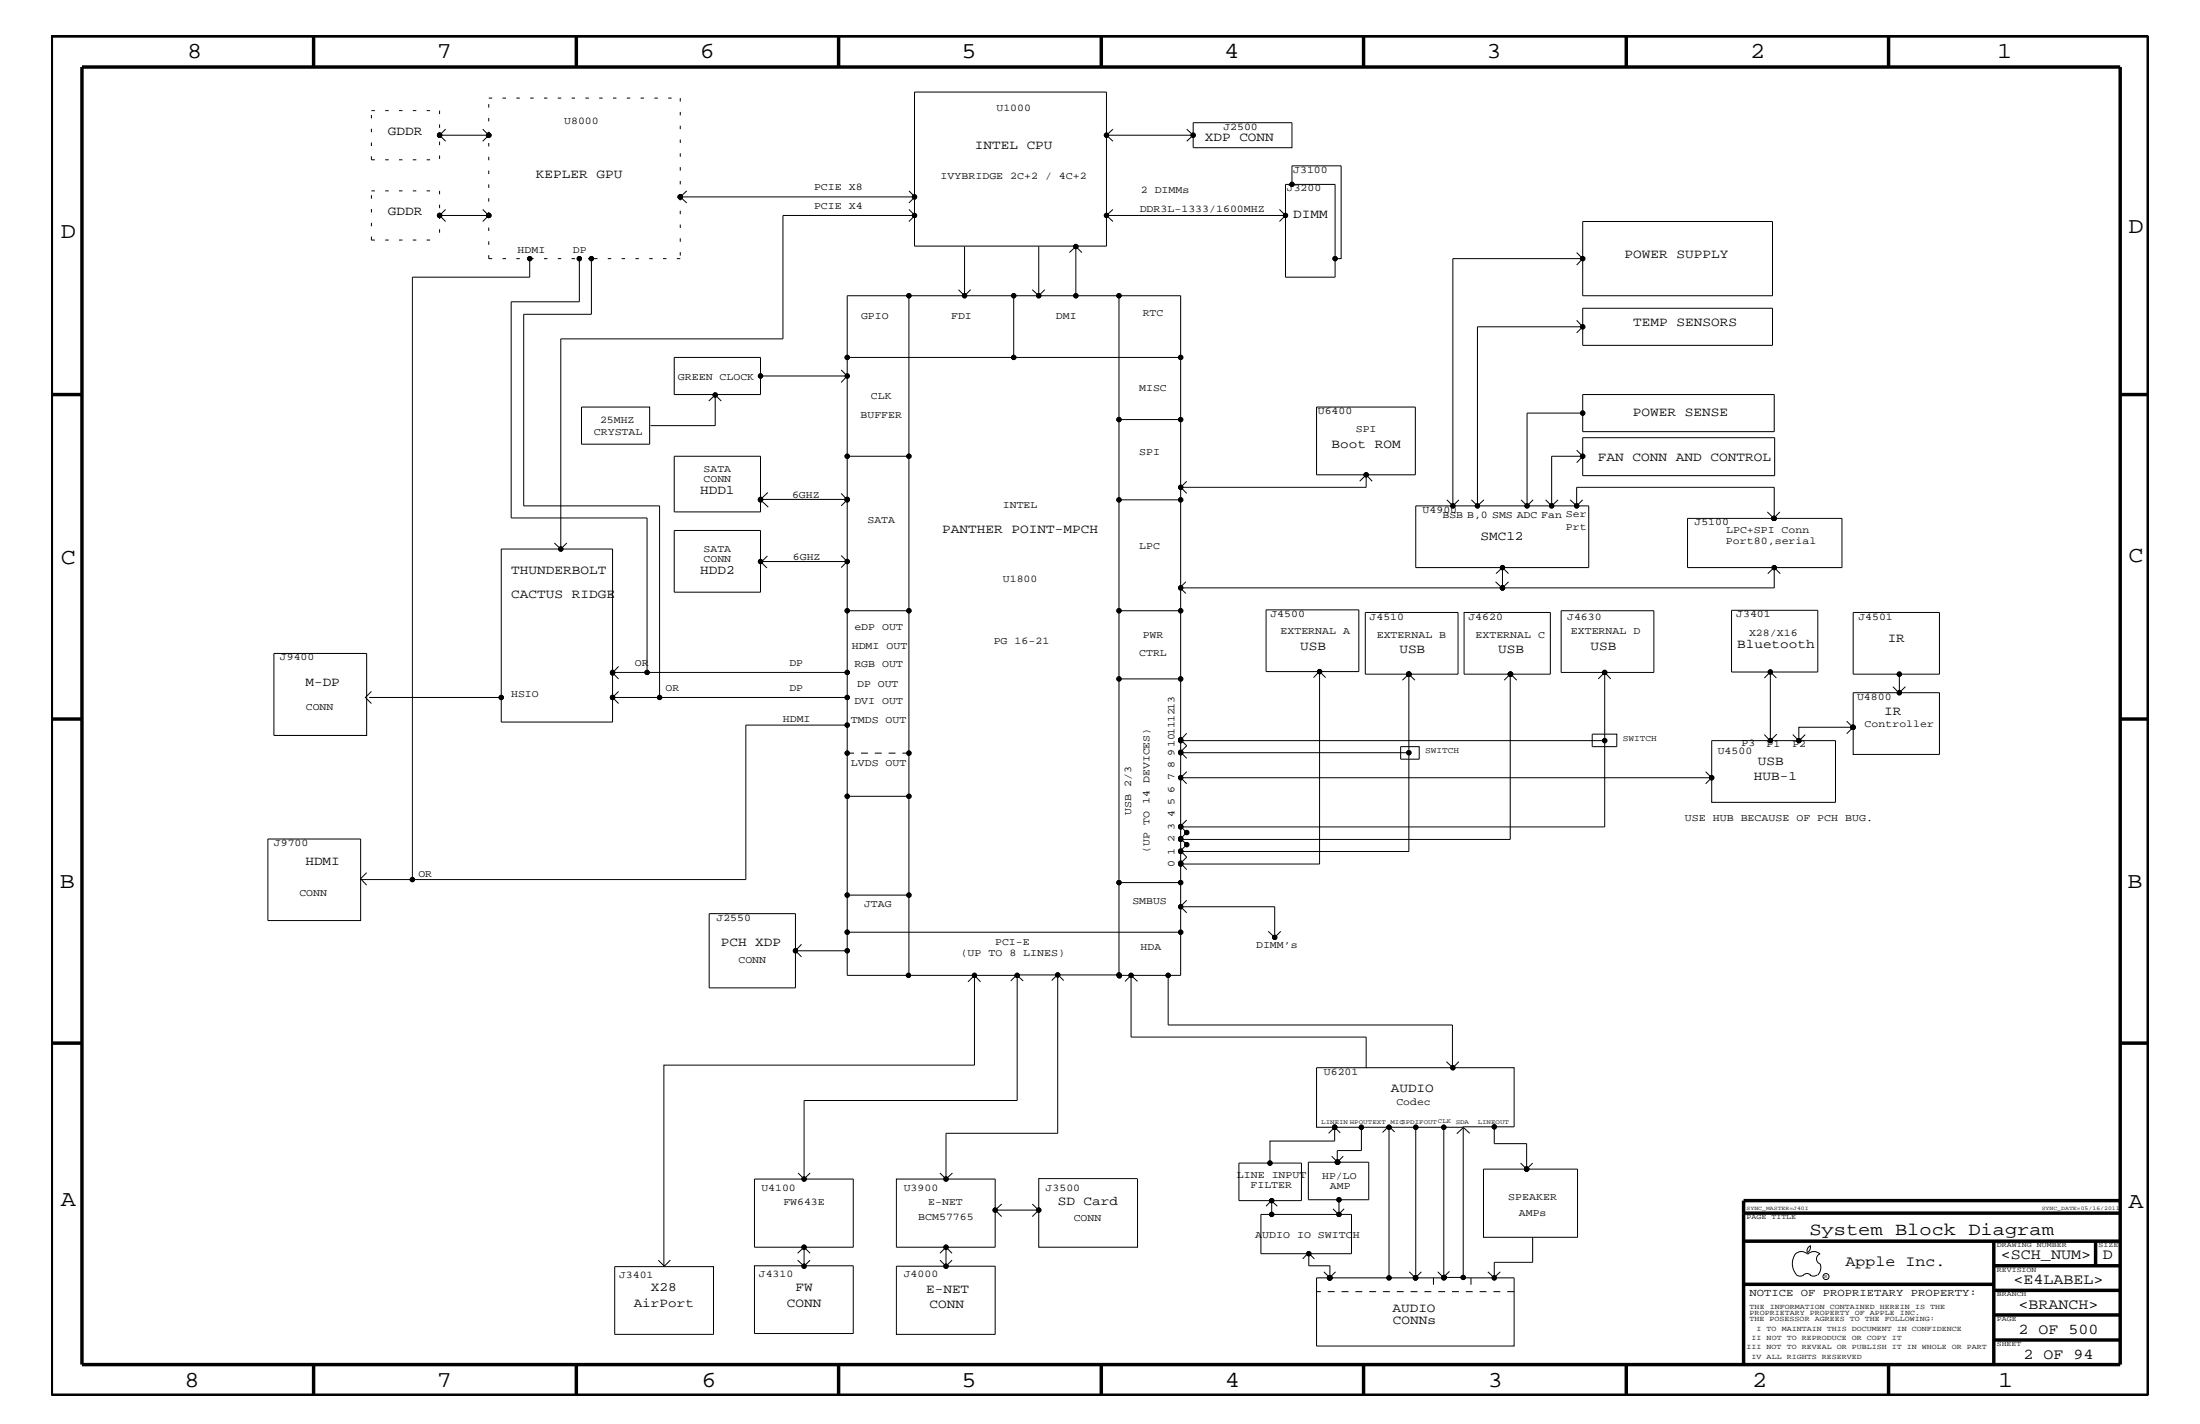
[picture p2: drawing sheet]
<svg xmlns="http://www.w3.org/2000/svg" width="432mm" height="279mm" viewBox="0 0 432 279" stroke-linecap="round" stroke-linejoin="round" font-family="sans-serif">
<g fill="none" stroke="#000" stroke-width=".68" stroke-linecap="butt">
<path d="M10.1 7.1h411.5v266.7h-411.5zM16.1 13.2h400v254.5h-400zM61.6 7.1v6.1M113.1 7.1v6.1M164.6 7.1v6.1M216.2 7.1v6.1M267.6 7.1v6.1M319.2 7.1v6.1M370.7 7.1v6.1M10.1 77.4h6M416.1 77.4h5.5M10.1 141.1h6"/>
<path d="M416.1 141.1h5.5M10.1 204.7h6M416.1 204.7h5.5M342.2 238h73.9M416.1 235.6h-73.9v32.1M342.2 243.5h73.9M342.2 252h49.1M391.3 248.4h24.8M391.3 243.5v24.2M391.3 258h24.8M391.3 253.2h24.8M411.3 243.5v4.9"/>
<path d="M61.6 267.7v6.1M113.1 267.7v6.1M164.6 267.7v6.1M216.2 268v5.8M267.6 267.7v6.1M319.2 267.7v6.1M370.7 267.7v6.1M391.3 262.9h24.8"/>
</g>
<g fill="none" stroke="#000" stroke-width=".2">
<path d="M86.3 26.5l1.2 1.2M86.3 26.5h9.6M87.5 25.3l-1.2 1.2M94.7 25.3l1.2 1.2-1.2 1.2M133.1 38.6h46.4M134.8 37.5l-1.3 1.1 1.3 1.2M178.4 37.5l1.2 1.1-1.2 1.2M217.2 26.5v15.8h35.1M217.2 26.5l1.2 1.2M217.2 26.5v-8.4h-37.7v30.2h37.7v-6M218.4 25.3l-1.2 1.2h17M232.9 25.3l1.3 1.2"/>
<path d="M234.2 24.1h19.4v4.9h-19.4zM234.2 26.5l-1.3 1.2M252.3 36.2h9.7v18.2h-9.7zM253.6 36.2v-3.7h9.6v18.2h-1.2M86.3 42.3h9.6M87.5 41.1l-1.2 1.2 1.2 1.2M94.7 41.1l1.2 1.2M95.9 42.3l-1.2 1.2M104 50.7v3.7h-23.1v118.2h-10.1M113.7 50.7v8.5h-13.4v42.4h26.7v30.3M116.1 50.7v11h-13.3v37.6h26.7v37.5M178.4 41.1l1.2 1.2-1.2 1.2"/>
<path d="M178.4 58v133.4h-12.1v-49.1M179.5 42.3h-25.8v24.2h-43.6v41.2M188.1 56.8l1.2 1.2 1.2-1.2M189.3 48.4v9.6M199 58v12.1M202.6 56.8l1.3 1.2M203.9 48.4v9.6l1.2-1.2M203.9 58h-37.6v15.8l-1.2 1.2M211.2 48.4v9.6h-7.3M211.2 58h20.5v24.3M211.2 48.4l1.1 1.2M211.2 48.4l-1.3 1.2"/>
<path d="M218.4 41.1l-1.2 1.2 1.2 1.2M219.6 58v24.3h12.1M251.1 41.1l1.2 1.2-1.2 1.2M309.5 49.6l1.1 1.1M310.6 50.7v7.3h37.3v-14.5h-37.3v7.2l-1.1 1.3M310.6 50.7h-25.4v48.6h4.8M114.1 79.9h13.4v7.3h-13.4zM139.1 78.7l1.3-1.2v6h-12.7M140.4 77.4l1.2 1.3M149.3 73.8v3.6h-17v-7.3h17v3.7h16.5M165.1 72.6l1.2 1.2v15.7h12.1M166.3 70.1h65.4"/>
<path d="M258.4 79.9h19.4v13.3h-19.4zM309.5 62.9l1.1 1.2-1.1 1.2M310.6 64.1h-20.6v35.2h9.7M310.6 77.4h37.6v7.3h-37.6zM310.6 60.5h37.3v7.3h-37.3zM132.3 89.5h17v10.9h-17zM149.3 98.1l1.5 1.4M150.7 96.6l-1.4 1.4h17M165.1 96.8l1.2 1.3-1.2 1.2M166.3 89.5v42.4M219.6 82.3v15.8h12.1M219.6 98.1v21.7"/>
<path d="M231.7 82.3v13.3h36.4v-2.4M231.7 95.6v19.7M232.9 94.4l-1.2 1.2 1.2 1.2M266.9 94.4l1.2-1.2 1.2 1.2M284 98.1l1.2 1.2 1.1-1.2M285.2 99.3h-7.3v12.1h17M288.8 98.1l1.2 1.2 1.3-1.2M298.5 98.1l1.2 1.2 1.2-1.2M299.7 99.3h4.8M303.4 98.1l1.1 1.2M308.2 98.1l1.3 1.2h-5M309.5 99.3h2.3v12.1h-16.9l1.2 1.2"/>
<path d="M309.5 88.3l1.1 1.2M310.6 89.5v-3.6h37.7v7.4h-37.7v-3.8l-1.1 1.3M310.6 89.5h-6.1v9.8l1.3-1.2M310.6 98.1l-1.1 1.2v-3.7h38.7v6.1h-17v9.7h17l1.2 1.2M310.6 81.1h-10.9v18.2M108.8 106.5l1.3 1.2M111.3 106.5l-1.2 1.2M149.3 110.2v6h-17v-12.1h17v6.1l1.2 1.2M165.1 109l1.2 1.2h-16.8l1.1-1.1M166.3 110.2l-1.2 1.2M166.3 119.8h12.1M231.6 115.3l1.1 1.1"/>
<path d="M231.7 115.3v4.5h-12.1v53.4M231.7 119.8v13.4h-12.1M232.7 114.2l-1.2 1.2M248.5 119.7h18.2v12.1h-18.2zM293.5 114.2l1.3 1.1M294.9 111.4v3.9l1.2-1.1M294.9 111.4l-1.3 1.2M339.9 119.7h16.9v12.2h-16.9zM346.9 100.4l1.2 1.3 1.2-1.3M348.2 111.4v3.9h-116.5M348.2 101.7h13.3v9.7h-13.3M348.2 111.4l-1.2 1.2"/>
<path d="M53.8 128.2h18.2v16.1h-18.2zM72.9 135.7l-1.2 1.1 1.2 1.2M98.4 136.8v4.9h21.8v-4.9l1.2 1.2M120.2 131.9h46.1M120.2 136.8h9.3M121.4 130.8l-1.2 1.2v-24.3h-21.8v29.1h-25.9M121.4 135.7l-1.2 1.1M121.4 133.2l-1.2-1.2v4.8M166.3 131.9v4.9h-36.8M166.3 136.8v5.5h-19.9v30.3h-65.5M231.7 133.2v49.7M259 131.7l-1.2 1.3"/>
<path d="M260.2 133l-1.2-1.2v37.7h-27.3M268 120.2h18.2v12.1h-18.2zM276.5 132.3l-1.2 1.2M276.5 132.3l1.2 1.2M276.5 132.3v34.8h-44.8M276.6 132.2l-.1 .1M295.2 133.5l1.2-1.2h-9v-12.1h16.9v12.1h-7.8l1.2 1.2M296.5 132.3l-.1 32.4h-64.7M313.7 133.2l1.3-1.3h9.6v-12.1h-18.2v12.1h8.6l1.1 1.3M315 131.9v30.3h-83.3M347.5 131.9v13.4h-11.5v7.3M347.5 131.9l1.2 1.1"/>
<path d="M347.5 131.9l-1.2 1.1M371.5 134.7l1.3 1.2M372.8 132.3h7.9v-12.1h-17v12.1h9.1v3.6M374 134.7l-1.2 1.2M166.3 156.2h12.1M231.7 145.3h83.3M231.7 147.6l1.2 1.2M231.7 147.7h44.8M232.9 151.4l-1.2 1.2 1.2 1.2M232.9 143.9l-1.2 1.2 1.2 1.2-1.2 1.2M274.9 146.5h3.7v2.5h-3.7zM312.5 144h4.8v2.5h-4.8z"/>
<path d="M334.8 151.4l1.2 1.2h-104.3M346.3 144.1l1.2 1.3M348.7 144l-1.1 1.2M351.9 144.1l1.2 1.2h-5.6M354.3 144.1l-1.2 1.3M362.5 141.5l1.1 1.2h-10.5v2.6h7.2v12.1h-24.3v-4.8l-1.2 1.2M363.6 142.7l.1 5.3h17v-12.1h-17v6.8M363.6 142.8l-1.1 1.2M52.6 164.6h18.2v16h-18.2zM72 171.2l-1.2 1.2 1.2 1.3M139.2 179.3h16.9v14.5h-16.9zM166.3 175.6h12.1"/>
<path d="M219.6 173.2v18.1M219.6 173.2h12.1M231.7 167l1.2 1.2-1.2 1.2 1.2 1.2M231.7 162.2l1.2 1.2-1.2 1.1 1.2 1.2-1.2 1.2M232.9 176.6l-1.2 1.2M232.9 160.9l-1.2 1.2M232.9 179.1l-1.2-1.2h18.5v6M156.1 186.5l1.2 1.2M156.1 186.5h10.2M157.3 185.3l-1.2 1.2M166.3 182.9h65.4v8.5h-2.4M178.3 191.4h13l1.1 1.2"/>
<path d="M191.3 191.3l-1.3 1.3M199.6 191.4l8-.1v31.1h-21.9v9M199.6 191.4v-.1l-1.2 1.2M199.6 191.4l1.2 1.1M206.4 192.4l1.2-1.2 1.2 1.2M207.6 191.3l14.4 .1M222 191.4v12.1h46.1v6.1M222 191.4l-1.2 1.2M229.3 191.4h-7.3l1.3 1.2M229.3 191.4v9.7h55.8v8.5M248.9 182.7l1.3 1.2M251.4 182.7l-1.2 1.2"/>
<path d="M283.9 208.3l1.3 1.2h12v11.6l-30 .1M286.3 208.3l-1.1 1.2h-26.8v11.7h3.6l-1.2 1.2M148.1 231.3h19.4v13.4h-19.4zM156.6 230.2l1.2 1.1 1.2-1.1M157.8 231.4v-15.5h41.8v-24.5h-8.3v17.6h-61v39.4M184.5 230.2l1.2 1.1h-9.8v13.4h9.8M186.9 230.2l-1.2 1.1h9.6v6.1l1.3-1.2M195.3 237.4v7.3h-9.6l1.2 1.2M202.6 236.2l1.3 1.2M223.3 231.3h-19.4v6.1h-8.6l1.3 1.3M223.3 231.3v13.4h-19.4v-7.3l-1.3 1.3M243.2 228.2h12.2v7.4h-12.2z"/>
<path d="M249.5 235.6l1.2 1.1M249.6 235.6v2.7M249.7 235.4l-1.2 1.3M256.8 228h11.8v7.4h-11.8zM261.4 226.9l1.2 1.1M261.6 237.2l1.2 1.2M261.9 221.1l1.2 1.2M262.5 228l.1 .1M262.8 235.2v3.1h-15.3v7.7h17.8v-7.7h-2.5M263.7 226.9l-1.2 1.1M263.8 237.2l-1.2 1.2M267.2 221.2h-5.2v2.7h-12.7v4.3"/>
<path d="M267.2 221.2v4.5h-4.7v2.3M272.5 221l-1.1 1.2M272.6 221.2v29.5M272.6 221l1.1 1.1M277.9 221.2v29.5M283.4 221.2v29.5l-1.2-1.2M285.9 222.4l1.3-1.1v29.4h10v13.4h-38.8v-13.4h2.5l1.2-1.2M287.2 221.2l1.3 1.2M293.3 221.1v3.3h6.3v5M298.5 228.2l1.1 1.2M300.8 228.2l-1.2 1.2h-8.4v13.4h18.4v-13.4h-10M120.7 248.5h19.3v13.3h-19.3z"/>
<path d="M129.2 247.3l1.2 1.1 1.2-1.1M148.1 248.4h19.4v13.2h-19.4zM156.5 245.9l1.3-1.2v3.7M156.5 247.3l1.3 1.1M157.8 244.7l1.2 1.2M159 247.3l-1.2 1.1M184.5 247.3l1.2 1.1h-9.8v13.4h19.4v-13.4h-9.6l1.2-1.1M185.7 244.7l-1.2 1.2M185.7 244.7v3.7M256.8 245.8l1.2 1.2M256.9 246v2.4h4.1v2.3M256.9 245.7l-1.2 1.3"/>
<path d="M259.8 249.5l1.2 1.2M260.9 250.7h.1M276.6 249.5l1.2 1.2 5.7-.1M279 249.5l-1.2 1.2h-16.8M284.5 249.5l-1.2 1.1h3.9M294.5 249.5l-1.3 1.2M300.8 242.8v4.9h-7.5v3l-1.3-1.2M352.3 246.1a1.69 1.69 0 0 1 2.5 0M352.4 246a3.3 3.3 0 0 0 .2 4.1M352.6 250.2l.7 .2 .7-.2M354 250.2l.7-.3 .7 .3M354.8 246.1a1.69 1.69 0 0 1 2.4 0"/>
<path d="M355.2 250.2l.7 .2 .7-.2M355.3 244.4v.3a1.18 1.18 0 0 1-.6 1.1M355.4 244.4a.99 .99 0 0 0-.6 1.4M357.2 246a1.04 1.04 0 0 0-.7 1 1.04 1.04 0 0 0 .7 1M357.3 248l.1 .7a2.11 2.11 0 0 1-.6 1.5"/>
<circle cx="86.3" cy="26.5" r=".42"/>
<circle cx="95.9" cy="26.5" r=".42"/>
<circle cx="133.5" cy="38.6" r=".42"/>
<circle cx="179.5" cy="38.6" r=".42"/>
<circle cx="217.2" cy="26.5" r=".42"/>
<circle cx="234.2" cy="26.5" r=".42"/>
<circle cx="253.6" cy="36.2" r=".42"/>
<circle cx="86.3" cy="42.3" r=".42"/>
<circle cx="95.9" cy="42.3" r=".42"/>
<circle cx="104" cy="50.7" r=".42"/>
<circle cx="113.7" cy="50.7" r=".42"/>
<circle cx="116.1" cy="50.7" r=".42"/>
<circle cx="178.4" cy="58" r=".42"/>
<circle cx="179.5" cy="42.3" r=".42"/>
<circle cx="189.3" cy="58" r=".42"/>
<circle cx="199" cy="58" r=".42"/>
<circle cx="203.9" cy="58" r=".42"/>
<circle cx="211.2" cy="58" r=".42"/>
<circle cx="211.2" cy="48.4" r=".42"/>
<circle cx="217.2" cy="42.3" r=".42"/>
<circle cx="219.6" cy="58" r=".42"/>
<circle cx="252.3" cy="42.3" r=".42"/>
<circle cx="262" cy="50.7" r=".42"/>
<circle cx="310.6" cy="50.7" r=".42"/>
<circle cx="140.4" cy="77.5" r=".42"/>
<circle cx="149.3" cy="73.8" r=".42"/>
<circle cx="166.3" cy="73.8" r=".42"/>
<circle cx="166.3" cy="70.1" r=".42"/>
<circle cx="199" cy="70.1" r=".42"/>
<circle cx="231.7" cy="70.1" r=".42"/>
<circle cx="310.6" cy="64.1" r=".42"/>
<circle cx="149.3" cy="98.1" r=".42"/>
<circle cx="149.3" cy="98" r=".42"/>
<circle cx="166.3" cy="98.1" r=".42"/>
<circle cx="166.3" cy="98" r=".42"/>
<circle cx="166.3" cy="89.5" r=".42"/>
<circle cx="178.4" cy="89.5" r=".42"/>
<circle cx="219.6" cy="82.3" r=".42"/>
<circle cx="219.6" cy="98.1" r=".42"/>
<circle cx="231.7" cy="98.1" r=".42"/>
<circle cx="231.7" cy="82.3" r=".42"/>
<circle cx="231.7" cy="95.6" r=".42"/>
<circle cx="268.1" cy="93.2" r=".42"/>
<circle cx="285.2" cy="99.3" r=".42"/>
<circle cx="290" cy="99.3" r=".42"/>
<circle cx="299.7" cy="99.3" r=".42"/>
<circle cx="304.5" cy="99.3" r=".42"/>
<circle cx="309.5" cy="99.3" r=".42"/>
<circle cx="310.6" cy="89.5" r=".42"/>
<circle cx="310.6" cy="81.1" r=".42"/>
<circle cx="110.1" cy="107.7" r=".42"/>
<circle cx="149.3" cy="110.2" r=".42"/>
<circle cx="166.3" cy="110.2" r=".42"/>
<circle cx="166.3" cy="119.8" r=".42"/>
<circle cx="178.4" cy="119.8" r=".42"/>
<circle cx="219.6" cy="119.8" r=".42"/>
<circle cx="231.7" cy="119.8" r=".42"/>
<circle cx="231.7" cy="115.3" r=".42"/>
<circle cx="294.9" cy="111.4" r=".42"/>
<circle cx="294.9" cy="115.3" r=".42"/>
<circle cx="348.1" cy="101.7" r=".42"/>
<circle cx="348.2" cy="111.4" r=".42"/>
<circle cx="348.2" cy="101.7" r=".42"/>
<circle cx="98.4" cy="136.8" r=".42"/>
<circle cx="120.2" cy="136.8" r=".42"/>
<circle cx="120.2" cy="132" r=".42"/>
<circle cx="120.2" cy="131.9" r=".42"/>
<circle cx="127" cy="131.9" r=".42"/>
<circle cx="129.5" cy="136.8" r=".42"/>
<circle cx="166.3" cy="136.8" r=".42"/>
<circle cx="166.3" cy="131.9" r=".42"/>
<circle cx="219.6" cy="133.2" r=".42"/>
<circle cx="231.7" cy="133.2" r=".42"/>
<circle cx="259" cy="131.8" r=".42"/>
<circle cx="276.5" cy="132.3" r=".42"/>
<circle cx="296.4" cy="132.3" r=".42"/>
<circle cx="296.5" cy="132.3" r=".42"/>
<circle cx="315" cy="131.9" r=".42"/>
<circle cx="347.5" cy="131.9" r=".42"/>
<circle cx="372.8" cy="135.9" r=".42"/>
<circle cx="372.8" cy="132.3" r=".42"/>
<circle cx="166.3" cy="147.8" r=".42"/>
<circle cx="166.3" cy="156.2" r=".42"/>
<circle cx="166.3" cy="142.3" r=".42"/>
<circle cx="178.4" cy="147.8" r=".42"/>
<circle cx="178.4" cy="156.2" r=".42"/>
<circle cx="231.7" cy="147.7" r=".42"/>
<circle cx="231.7" cy="145.3" r=".42"/>
<circle cx="231.7" cy="145.1" r=".42"/>
<circle cx="231.7" cy="152.6" r=".42"/>
<circle cx="231.7" cy="147.6" r=".42"/>
<circle cx="276.5" cy="147.7" r=".42"/>
<circle cx="315" cy="145.3" r=".42"/>
<circle cx="336" cy="152.6" r=".42"/>
<circle cx="347.5" cy="145.3" r=".42"/>
<circle cx="353.1" cy="145.3" r=".42"/>
<circle cx="363.6" cy="142.7" r=".42"/>
<circle cx="363.7" cy="142.7" r=".42"/>
<circle cx="80.9" cy="172.6" r=".42"/>
<circle cx="166.3" cy="175.6" r=".42"/>
<circle cx="178.4" cy="175.6" r=".42"/>
<circle cx="219.6" cy="173.2" r=".42"/>
<circle cx="231.7" cy="173.2" r=".42"/>
<circle cx="231.7" cy="162.2" r=".42"/>
<circle cx="231.7" cy="177.9" r=".42"/>
<circle cx="231.7" cy="169.4" r=".42"/>
<circle cx="231.7" cy="167" r=".42"/>
<circle cx="231.7" cy="169.5" r=".42"/>
<circle cx="231.7" cy="164.7" r=".42"/>
<circle cx="231.7" cy="167.1" r=".42"/>
<circle cx="231.7" cy="164.5" r=".42"/>
<circle cx="232.9" cy="165.7" r=".42"/>
<circle cx="232.9" cy="163.4" r=".42"/>
<circle cx="156.1" cy="186.5" r=".42"/>
<circle cx="166.3" cy="182.9" r=".42"/>
<circle cx="166.3" cy="186.5" r=".42"/>
<circle cx="178.3" cy="191.4" r=".42"/>
<circle cx="191.3" cy="191.4" r=".42"/>
<circle cx="199.6" cy="191.4" r=".42"/>
<circle cx="207.6" cy="191.3" r=".42"/>
<circle cx="219.6" cy="191.3" r=".42"/>
<circle cx="219.7" cy="191.5" r=".42"/>
<circle cx="222" cy="191.4" r=".42"/>
<circle cx="229.3" cy="191.4" r=".42"/>
<circle cx="231.7" cy="182.9" r=".42"/>
<circle cx="250.2" cy="183.9" r=".42"/>
<circle cx="285.2" cy="209.5" r=".42"/>
<circle cx="157.8" cy="231.3" r=".42"/>
<circle cx="185.7" cy="231.3" r=".42"/>
<circle cx="195.3" cy="237.4" r=".42"/>
<circle cx="203.9" cy="237.4" r=".42"/>
<circle cx="249.3" cy="228.2" r=".42"/>
<circle cx="249.6" cy="235.6" r=".42"/>
<circle cx="249.6" cy="238.3" r=".42"/>
<circle cx="262" cy="221.2" r=".42"/>
<circle cx="262.5" cy="228" r=".42"/>
<circle cx="262.6" cy="228" r=".42"/>
<circle cx="262.8" cy="235.4" r=".42"/>
<circle cx="262.8" cy="238.3" r=".42"/>
<circle cx="267.2" cy="221.2" r=".42"/>
<circle cx="272.6" cy="221.2" r=".42"/>
<circle cx="277.9" cy="221.2" r=".42"/>
<circle cx="283.4" cy="221.2" r=".42"/>
<circle cx="293.3" cy="221.1" r=".42"/>
<circle cx="299.6" cy="229.4" r=".42"/>
<circle cx="157.8" cy="244.7" r=".42"/>
<circle cx="157.8" cy="248.4" r=".42"/>
<circle cx="185.7" cy="244.7" r=".42"/>
<circle cx="185.7" cy="248.4" r=".42"/>
<circle cx="256.9" cy="246" r=".42"/>
<circle cx="260.9" cy="250.7" r=".42"/>
<circle cx="261" cy="250.7" r=".42"/>
<circle cx="272.6" cy="250.7" r=".42"/>
<circle cx="277.8" cy="250.7" r=".42"/>
<circle cx="277.9" cy="250.7" r=".42"/>
<circle cx="283.4" cy="250.7" r=".42"/>
<circle cx="283.5" cy="250.6" r=".42"/>
<circle cx="287.2" cy="250.6" r=".42"/>
<circle cx="293.3" cy="250.7" r=".42"/>
<circle cx="358.4" cy="250.5" r=".59"/>
</g>
<path d="M166.3 147.8h12.1M281.3 250.7v2.6M288.7 250.7v2.5M297.2 253.4h-38.9" fill="none" stroke="#000" stroke-width=".2" stroke-dasharray="1.4 1.4" stroke-linecap="butt"/>
<g fill="none" stroke="#000" stroke-width=".2" stroke-dasharray=".7 2" stroke-linecap="butt">
<path d="M95.9 19.2h37.6M133.5 19.2v19.4M72.9 31.4v-9.7M72.9 31.4h13.4v-4.9M72.9 21.7h13.4M72.9 37.5h13.4M86.3 26.5l.1-.1M86.3 21.7v4.8M86.3 37.5v4.8M95.9 26.5v-7.3M95.9 26.5l.1-.1M133.5 38.6h.1"/>
<path d="M133.5 38.6v12.1M72.9 47.1v-9.6M72.9 47.1h13.4M86.3 42.3v4.8M86.3 42.3l.1-.1M95.9 42.3v-15.8M95.9 42.3l.1-.1M95.9 50.7v-8.4M95.9 50.7h17.8M116.1 50.7h-2.4M133.5 50.7h-17.4"/>
</g>
<g fill="#000">
<circle cx="86.3" cy="26.5" r=".42"/>
<circle cx="95.9" cy="26.5" r=".42"/>
<circle cx="133.5" cy="38.6" r=".42"/>
<circle cx="179.5" cy="38.6" r=".42"/>
<circle cx="217.2" cy="26.5" r=".42"/>
<circle cx="234.2" cy="26.5" r=".42"/>
<circle cx="253.6" cy="36.2" r=".42"/>
<circle cx="86.3" cy="42.3" r=".42"/>
<circle cx="95.9" cy="42.3" r=".42"/>
<circle cx="104" cy="50.7" r=".42"/>
<circle cx="113.7" cy="50.7" r=".42"/>
<circle cx="116.1" cy="50.7" r=".42"/>
<circle cx="178.4" cy="58" r=".42"/>
<circle cx="179.5" cy="42.3" r=".42"/>
<circle cx="189.3" cy="58" r=".42"/>
<circle cx="199" cy="58" r=".42"/>
<circle cx="203.9" cy="58" r=".42"/>
<circle cx="211.2" cy="58" r=".42"/>
<circle cx="211.2" cy="48.4" r=".42"/>
<circle cx="217.2" cy="42.3" r=".42"/>
<circle cx="219.6" cy="58" r=".42"/>
<circle cx="252.3" cy="42.3" r=".42"/>
<circle cx="262" cy="50.7" r=".42"/>
<circle cx="310.6" cy="50.7" r=".42"/>
<circle cx="140.4" cy="77.5" r=".42"/>
<circle cx="149.3" cy="73.8" r=".42"/>
<circle cx="166.3" cy="73.8" r=".42"/>
<circle cx="166.3" cy="70.1" r=".42"/>
<circle cx="199" cy="70.1" r=".42"/>
<circle cx="231.7" cy="70.1" r=".42"/>
<circle cx="310.6" cy="64.1" r=".42"/>
<circle cx="149.3" cy="98.1" r=".42"/>
<circle cx="149.3" cy="98" r=".42"/>
<circle cx="166.3" cy="98.1" r=".42"/>
<circle cx="166.3" cy="98" r=".42"/>
<circle cx="166.3" cy="89.5" r=".42"/>
<circle cx="178.4" cy="89.5" r=".42"/>
<circle cx="219.6" cy="82.3" r=".42"/>
<circle cx="219.6" cy="98.1" r=".42"/>
<circle cx="231.7" cy="98.1" r=".42"/>
<circle cx="231.7" cy="82.3" r=".42"/>
<circle cx="231.7" cy="95.6" r=".42"/>
<circle cx="268.1" cy="93.2" r=".42"/>
<circle cx="285.2" cy="99.3" r=".42"/>
<circle cx="290" cy="99.3" r=".42"/>
<circle cx="299.7" cy="99.3" r=".42"/>
<circle cx="304.5" cy="99.3" r=".42"/>
<circle cx="309.5" cy="99.3" r=".42"/>
<circle cx="310.6" cy="89.5" r=".42"/>
<circle cx="310.6" cy="81.1" r=".42"/>
<circle cx="110.1" cy="107.7" r=".42"/>
<circle cx="149.3" cy="110.2" r=".42"/>
<circle cx="166.3" cy="110.2" r=".42"/>
<circle cx="166.3" cy="119.8" r=".42"/>
<circle cx="178.4" cy="119.8" r=".42"/>
<circle cx="219.6" cy="119.8" r=".42"/>
<circle cx="231.7" cy="119.8" r=".42"/>
<circle cx="231.7" cy="115.3" r=".42"/>
<circle cx="294.9" cy="111.4" r=".42"/>
<circle cx="294.9" cy="115.3" r=".42"/>
<circle cx="348.1" cy="101.7" r=".42"/>
<circle cx="348.2" cy="111.4" r=".42"/>
<circle cx="348.2" cy="101.7" r=".42"/>
<circle cx="98.4" cy="136.8" r=".42"/>
<circle cx="120.2" cy="136.8" r=".42"/>
<circle cx="120.2" cy="132" r=".42"/>
<circle cx="120.2" cy="131.9" r=".42"/>
<circle cx="127" cy="131.9" r=".42"/>
<circle cx="129.5" cy="136.8" r=".42"/>
<circle cx="166.3" cy="136.8" r=".42"/>
<circle cx="166.3" cy="131.9" r=".42"/>
<circle cx="219.6" cy="133.2" r=".42"/>
<circle cx="231.7" cy="133.2" r=".42"/>
<circle cx="259" cy="131.8" r=".42"/>
<circle cx="276.5" cy="132.3" r=".42"/>
<circle cx="296.4" cy="132.3" r=".42"/>
<circle cx="296.5" cy="132.3" r=".42"/>
<circle cx="315" cy="131.9" r=".42"/>
<circle cx="347.5" cy="131.9" r=".42"/>
<circle cx="372.8" cy="135.9" r=".42"/>
<circle cx="372.8" cy="132.3" r=".42"/>
<circle cx="166.3" cy="147.8" r=".42"/>
<circle cx="166.3" cy="156.2" r=".42"/>
<circle cx="166.3" cy="142.3" r=".42"/>
<circle cx="178.4" cy="147.8" r=".42"/>
<circle cx="178.4" cy="156.2" r=".42"/>
<circle cx="231.7" cy="147.7" r=".42"/>
<circle cx="231.7" cy="145.3" r=".42"/>
<circle cx="231.7" cy="145.1" r=".42"/>
<circle cx="231.7" cy="152.6" r=".42"/>
<circle cx="231.7" cy="147.6" r=".42"/>
<circle cx="276.5" cy="147.7" r=".42"/>
<circle cx="315" cy="145.3" r=".42"/>
<circle cx="336" cy="152.6" r=".42"/>
<circle cx="347.5" cy="145.3" r=".42"/>
<circle cx="353.1" cy="145.3" r=".42"/>
<circle cx="363.6" cy="142.7" r=".42"/>
<circle cx="363.7" cy="142.7" r=".42"/>
<circle cx="80.9" cy="172.6" r=".42"/>
<circle cx="166.3" cy="175.6" r=".42"/>
<circle cx="178.4" cy="175.6" r=".42"/>
<circle cx="219.6" cy="173.2" r=".42"/>
<circle cx="231.7" cy="173.2" r=".42"/>
<circle cx="231.7" cy="162.2" r=".42"/>
<circle cx="231.7" cy="177.9" r=".42"/>
<circle cx="231.7" cy="169.4" r=".42"/>
<circle cx="231.7" cy="167" r=".42"/>
<circle cx="231.7" cy="169.5" r=".42"/>
<circle cx="231.7" cy="164.7" r=".42"/>
<circle cx="231.7" cy="167.1" r=".42"/>
<circle cx="231.7" cy="164.5" r=".42"/>
<circle cx="232.9" cy="165.7" r=".42"/>
<circle cx="232.9" cy="163.4" r=".42"/>
<circle cx="156.1" cy="186.5" r=".42"/>
<circle cx="166.3" cy="182.9" r=".42"/>
<circle cx="166.3" cy="186.5" r=".42"/>
<circle cx="178.3" cy="191.4" r=".42"/>
<circle cx="191.3" cy="191.4" r=".42"/>
<circle cx="199.6" cy="191.4" r=".42"/>
<circle cx="207.6" cy="191.3" r=".42"/>
<circle cx="219.6" cy="191.3" r=".42"/>
<circle cx="219.7" cy="191.5" r=".42"/>
<circle cx="222" cy="191.4" r=".42"/>
<circle cx="229.3" cy="191.4" r=".42"/>
<circle cx="231.7" cy="182.9" r=".42"/>
<circle cx="250.2" cy="183.9" r=".42"/>
<circle cx="285.2" cy="209.5" r=".42"/>
<circle cx="157.8" cy="231.3" r=".42"/>
<circle cx="185.7" cy="231.3" r=".42"/>
<circle cx="195.3" cy="237.4" r=".42"/>
<circle cx="203.9" cy="237.4" r=".42"/>
<circle cx="249.3" cy="228.2" r=".42"/>
<circle cx="249.6" cy="235.6" r=".42"/>
<circle cx="249.6" cy="238.3" r=".42"/>
<circle cx="262" cy="221.2" r=".42"/>
<circle cx="262.5" cy="228" r=".42"/>
<circle cx="262.6" cy="228" r=".42"/>
<circle cx="262.8" cy="235.4" r=".42"/>
<circle cx="262.8" cy="238.3" r=".42"/>
<circle cx="267.2" cy="221.2" r=".42"/>
<circle cx="272.6" cy="221.2" r=".42"/>
<circle cx="277.9" cy="221.2" r=".42"/>
<circle cx="283.4" cy="221.2" r=".42"/>
<circle cx="293.3" cy="221.1" r=".42"/>
<circle cx="299.6" cy="229.4" r=".42"/>
<circle cx="157.8" cy="244.7" r=".42"/>
<circle cx="157.8" cy="248.4" r=".42"/>
<circle cx="185.7" cy="244.7" r=".42"/>
<circle cx="185.7" cy="248.4" r=".42"/>
<circle cx="256.9" cy="246" r=".42"/>
<circle cx="260.9" cy="250.7" r=".42"/>
<circle cx="261" cy="250.7" r=".42"/>
<circle cx="272.6" cy="250.7" r=".42"/>
<circle cx="277.8" cy="250.7" r=".42"/>
<circle cx="277.9" cy="250.7" r=".42"/>
<circle cx="283.4" cy="250.7" r=".42"/>
<circle cx="283.5" cy="250.6" r=".42"/>
<circle cx="287.2" cy="250.6" r=".42"/>
<circle cx="293.3" cy="250.7" r=".42"/>
</g>
<g font-size="4.5">
<text x="36.7" y="11.5">8</text>
<text x="85.8" y="11.5">7</text>
<text x="137.3" y="11.5">6</text>
<text x="188.7" y="11.5">5</text>
<text x="240.3" y="11.5">4</text>
<text x="291.8" y="11.5">3</text>
<text x="343.5" y="11.5">2</text>
<text x="392" y="11.5">1</text>
<text x="11.9" y="46.8">D</text>
<text x="417.7" y="45.7">D</text>
<text x="11.9" y="110.6">C</text>
<text x="417.7" y="110.3">C</text>
<text x="11.8" y="174.3">B</text>
<text x="417.6" y="174.2">B</text>
<text x="11.9" y="236.7">A</text>
<text x="417.7" y="237.1">A</text>
<text x="36.2" y="272.1">8</text>
<text x="85.8" y="272.1">7</text>
<text x="137.7" y="272.1">6</text>
<text x="188.7" y="272.1">5</text>
<text x="240.4" y="272.1">4</text>
<text x="292" y="272.1">3</text>
<text x="343.9" y="272.1">2</text>
<text x="392.2" y="272.1">1</text>
</g>
<text font-size="3.6" x="355.1" y="242.3">System Block Diagram</text>
<g font-size="3">
<text x="362.2" y="248.4">Apple Inc.</text>
<text x="392.7" y="247.1">&lt;SCH_NUM&gt;</text>
<text x="395.2" y="252">&lt;E4LABEL&gt;</text>
<text x="412.7" y="247.1">D</text>
<text x="396.2" y="256.8">&lt;BRANCH&gt;</text>
<text x="396.2" y="261.6">2 OF 500</text>
<text x="397.2" y="266.6">2 OF 94</text>
</g>
<g font-size="2.5">
<text x="76.1" y="26.5">GDDR</text>
<text x="191.3" y="29.2">INTEL CPU</text>
<text x="236.5" y="27.7">XDP CONN</text>
<text x="105.2" y="35">KEPLER GPU</text>
<text x="76.1" y="42.3">GDDR</text>
<text x="253.8" y="42.9">DIMM</text>
<text x="318.9" y="50.7">POWER SUPPLY</text>
<text x="320.6" y="64">TEMP SENSORS</text>
<text x="320.5" y="81.6">POWER SENSE</text>
<text x="261.4" y="87.8">Boot ROM</text>
<text x="313.6" y="90.5">FAN CONN AND CONTROL</text>
<text x="137.4" y="97">HDD1</text>
<text x="184.9" y="104.5">PANTHER POINT-MPCH</text>
<text x="290.6" y="105.9">SMC12</text>
<text x="100.3" y="112.6">THUNDERBOLT</text>
<text x="137.4" y="112.7">HDD2</text>
<text x="100.3" y="117.4">CACTUS RIDGE</text>
<text x="370.5" y="125.9">IR</text>
<text x="255.2" y="127.6">USB</text>
<text x="274.7" y="128">USB</text>
<text x="294" y="128">USB</text>
<text x="312.2" y="127.6">USB</text>
<text x="341" y="127.2">Bluetooth</text>
<text x="59.9" y="134.6">M-DP</text>
<text x="369.8" y="140.2">IR</text>
<text x="344.3" y="153.1">HUB-1</text>
<text x="345" y="150.1">USB</text>
<text x="59.9" y="169.7">HDMI</text>
<text x="141.5" y="185.5">PCH XDP</text>
<text x="273" y="214.2">AUDIO</text>
<text x="207.6" y="236.5">SD Card</text>
<text x="124.4" y="256.5">AirPort</text>
<text x="127.8" y="253.4">X28</text>
<text x="154.4" y="256.5">CONN</text>
<text x="156.1" y="253.4">FW</text>
<text x="181.8" y="253.6">E-NET</text>
<text x="182.5" y="256.7">CONN</text>
<text x="273.3" y="257.3">AUDIO</text>
<text x="273.4" y="259.9">CONNs</text>
</g>
<text font-size="2.1" x="343.4" y="254.4">NOTICE OF PROPRIETARY PROPERTY:</text>
<g font-size="2">
<text x="195.6" y="21.8">U1000</text>
<text x="110.7" y="24.2">U8000</text>
<text x="240.1" y="25.5">J2500</text>
<text x="184.6" y="35.2">IVYBRIDGE 2C+2 / 4C+2</text>
<text x="253.8" y="34">J3100</text>
<text x="159.8" y="41">PCIE X4</text>
<text x="159.8" y="37.4">PCIE X8</text>
<text x="223.7" y="41.5">DDR3L-1333/1600MHZ</text>
<text x="223.9" y="37.9">2 DIMMs</text>
<text x="252.6" y="37.5">J3200</text>
<text x="101.6" y="49.6">HDMI</text>
<text x="112.4" y="49.6">DP</text>
<text x="169" y="62.5">GPIO</text>
<text x="186.7" y="62.5">FDI</text>
<text x="207.3" y="62.5">DMI</text>
<text x="224.3" y="62.1">RTC</text>
<text x="133.1" y="74.5">GREEN CLOCK</text>
<text x="223.6" y="76.7">MISC</text>
<text x="117.8" y="83">25MHZ</text>
<text x="168.9" y="82">BUFFER</text>
<text x="170.9" y="78.3">CLK</text>
<text x="258.7" y="81.2">U6400</text>
<text x="116.5" y="85.4">CRYSTAL</text>
<text x="223.6" y="89.4">SPI</text>
<text x="266.1" y="84.7">SPI</text>
<text x="138.1" y="94.5">CONN</text>
<text x="138.1" y="92.7">SATA</text>
<text x="155.4" y="97.7">6GHZ</text>
<text x="196.8" y="99.6">INTEL</text>
<text x="279.2" y="100.6">U4900</text>
<text x="283.1" y="101.7">BSB B,0 SMS ADC Fan Ser</text>
<text x="170.3" y="102.6">SATA</text>
<text x="223.6" y="107.7">LPC</text>
<text x="307.3" y="103.9">Prt</text>
<text x="332.6" y="103.1">J5100</text>
<text x="338.8" y="106.7">Port80,serial</text>
<text x="338.8" y="104.7">LPC+SPI Conn</text>
<text x="138.1" y="108.4">SATA</text>
<text x="138.1" y="110.3">CONN</text>
<text x="155.6" y="109.8">6GHZ</text>
<text x="196.8" y="114.2">U1800</text>
<text x="167.7" y="123.6">eDP OUT</text>
<text x="224.3" y="125.2">PWR</text>
<text x="249.3" y="121.1">J4500</text>
<text x="251.3" y="124.4">EXTERNAL A</text>
<text x="268.8" y="121.7">J4510</text>
<text x="270.2" y="125.3">EXTERNAL B</text>
<text x="288.2" y="121.7">J4620</text>
<text x="289.6" y="125.3">EXTERNAL C</text>
<text x="307.6" y="121.7">J4630</text>
<text x="308.3" y="124.4">EXTERNAL D</text>
<text x="340.8" y="121.1">J3401</text>
<text x="343.3" y="124.7">X28/X16</text>
<text x="364.7" y="121.7">J4501</text>
<text x="54.9" y="129.6">J9400</text>
<text x="124.6" y="130.8">OR</text>
<text x="154.9" y="130.8">DP</text>
<text x="167.2" y="127.3">HDMI OUT</text>
<text x="167.7" y="130.9">RGB OUT</text>
<text x="195" y="126.4">PG 16-21</text>
<text x="223.6" y="128.8">CTRL</text>
<text x="100.3" y="136.8">HSIO</text>
<text x="130.6" y="135.6">OR</text>
<text x="154.9" y="135.6">DP</text>
<text x="168.2" y="134.7">DP OUT</text>
<text x="364.5" y="137.4">U4800</text>
<text x="60" y="139.4">CONN</text>
<text x="153.7" y="141.7">HDMI</text>
<text x="167" y="141.8">TMDS OUT</text>
<text x="167.7" y="138.2">DVI OUT</text>
<text x="366" y="142.7">Controller</text>
<text x="230.5" y="148.3" transform="rotate(-90 230.5 148.3)">9</text>
<text x="230.5" y="146.5" transform="rotate(-90 230.5 146.5)">10111213</text>
<text x="337.1" y="148">U4500</text>
<text x="341.8" y="146.4">P3</text>
<text x="346.7" y="146.5">P1</text>
<text x="351.8" y="146.5">P2</text>
<text x="167" y="150.3">LVDS OUT</text>
<text x="230.5" y="155.6" transform="rotate(-90 230.5 155.6)">6</text>
<text x="230.5" y="153.1" transform="rotate(-90 230.5 153.1)">7</text>
<text x="230.5" y="150.7" transform="rotate(-90 230.5 150.7)">8</text>
<text x="222" y="159.8" transform="rotate(-90 222 159.8)">USB 2/3</text>
<text x="230.5" y="160.4" transform="rotate(-90 230.5 160.4)">4</text>
<text x="230.5" y="158" transform="rotate(-90 230.5 158)">5</text>
<text x="330.7" y="161.1">USE HUB BECAUSE OF PCH BUG.</text>
<text x="53.8" y="166">J9700</text>
<text x="225.6" y="167.3" transform="rotate(-90 225.6 167.3)">(UP TO 14 DEVICES)</text>
<text x="230.5" y="167.7" transform="rotate(-90 230.5 167.7)">1 2</text>
<text x="230.5" y="162.8" transform="rotate(-90 230.5 162.8)">3</text>
<text x="82.1" y="172">OR</text>
<text x="230.5" y="170.1" transform="rotate(-90 230.5 170.1)">0</text>
<text x="58.8" y="175.7">CONN</text>
<text x="169.6" y="178">JTAG</text>
<text x="222.2" y="177.3">SMBUS</text>
<text x="140.6" y="180.6">J2550</text>
<text x="195.3" y="185.4">PCI-E</text>
<text x="144.9" y="188.9">CONN</text>
<text x="188.6" y="187.6">(UP TO 8 LINES)</text>
<text x="223.9" y="186.4">HDA</text>
<text x="246.5" y="186">DIMM’s</text>
<text x="259.8" y="210.9">U6201</text>
<text x="274.1" y="216.9">Codec</text>
<text x="149.4" y="233.6">U4100</text>
<text x="177.4" y="233.6">U3900</text>
<text x="205.2" y="233.6">J3500</text>
<text x="242.8" y="231.2">LINE INPUT</text>
<text x="245.4" y="233.1">FILTER</text>
<text x="259.5" y="231.3">HP/LO</text>
<text x="261" y="233.2">AMP</text>
<text x="153.8" y="236.3">FW643E</text>
<text x="180.2" y="239.3">BCM57765</text>
<text x="182.2" y="236.3">E-NET</text>
<text x="210.7" y="239.6">CONN</text>
<text x="296" y="235.5">SPEAKER</text>
<text x="298.1" y="238.6">AMPs</text>
<text x="246.4" y="242.9">AUDIO IO SWITCH</text>
<text x="121.5" y="250.7">J3401</text>
<text x="148.9" y="250.6">J4310</text>
<text x="177.4" y="250.6">J4000</text>
</g>
<g font-size="1.7">
<text x="279.7" y="147.7">SWITCH</text>
<text x="318.5" y="145.3">SWITCH</text>
</g>
<g font-size="1.4">
<text x="342.8" y="239.2">PAGE TITLE</text>
<text x="391.9" y="244.7">DRAWING NUMBER</text>
<text x="411.9" y="244.7">SIZE</text>
<text x="391.9" y="249.5">REVISION</text>
<text x="343.4" y="256.8">THE INFORMATION CONTAINED HEREIN IS THE</text>
<text x="391.9" y="254.4">BRANCH</text>
<text x="343.4" y="258">PROPRIETARY PROPERTY OF APPLE INC.</text>
<text x="343.4" y="259.3">THE POSESSOR AGREES TO THE FOLLOWING:</text>
<text x="343.8" y="262.9">II NOT TO REPRODUCE OR COPY IT</text>
<text x="344.8" y="261.1">I TO MAINTAIN THIS DOCUMENT IN CONFIDENCE</text>
<text x="391.9" y="259.3">PAGE</text>
<text x="342.8" y="264.7">III NOT TO REVEAL OR PUBLISH IT IN WHOLE OR PART</text>
<text x="343.8" y="266.6">IV ALL RIGHTS RESERVED</text>
<text x="391.9" y="264.1">SHEET</text>
</g>
<g font-size="1.3">
<text x="259.3" y="220.5">LINEIN HPOUTEXT MICSPDIFOUTCLK SDA</text>
<text x="290" y="220.6">LINEOUT</text>
</g>
<g font-size="1.1">
<text x="342.8" y="237.4">SYNC_MASTER=J40I</text>
<text x="400.7" y="237.4">SYNC_DATE=05/16/2011</text>
</g>
<text font-size="1" x="358.1" y="250.7">R</text>
</svg>
